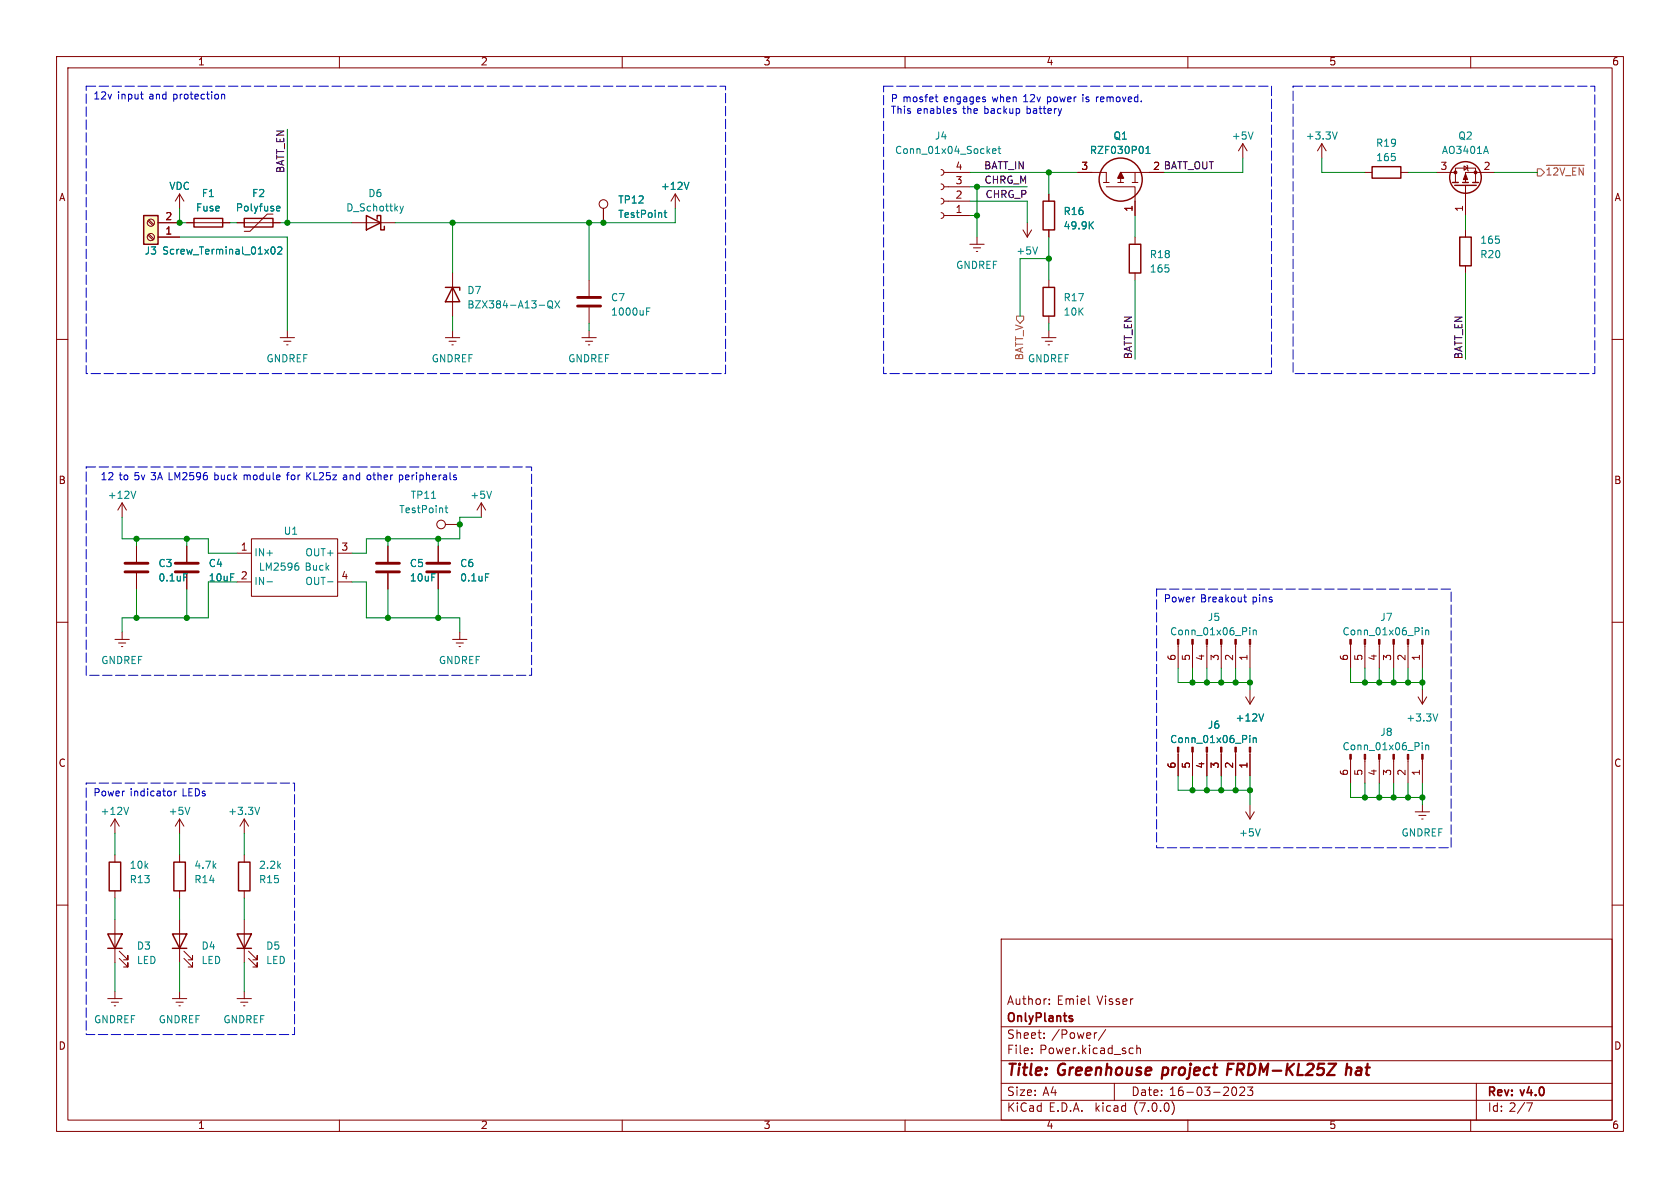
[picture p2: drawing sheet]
<svg xmlns="http://www.w3.org/2000/svg" width="297mm" height="210mm" viewBox="0 0 297 210" stroke-linecap="round" stroke-linejoin="round" font-family="sans-serif">
<g fill="none" stroke="#840000" stroke-width=".18">
<path d="M10 10h277v190h-277zM12 12h273v186h-273zM60 10v2M110 10v2M160 10v2M210 10v2M260 10v2M26.2 39l.8 .9M26.3 38.9l.9 .8M27.9 39.4h3.8M31.7 34.3v2.5M31.7 34.3l-.7 1.3"/>
<path d="M31.7 34.3l.8 1.3M33 39.4h7.6M41.9 39.4h7.6M48.3 37.8h-1.1l-3 3.1h-1M62.2 39.4h7.6M106.7 36.8v2.6M119.4 34.3l-.8 1.3M119.4 34.3v2.5M119.4 34.3l.7 1.3M166.4 30l.3 .1 .2 .4-.2 .4-.3 .1M166.4 32.5l.3 .2 .2 .3-.2 .4-.3 .1M166.4 35.1l.3 .1 .2 .4-.2 .3-.3 .2"/>
<path d="M166.4 37.6l.3 .1 .2 .4-.2 .4-.3 .1M166.9 30.5h4.5M166.9 33h4.5M166.9 35.6h4.5M166.9 38.1h4.5M181.6 39.4v2.5M185.4 34.3v1.3M190.5 30.5h5.1v1.8M195.1 32.3h1M195.6 33h5.1v5.1M197.6 32.3h1M200.2 32.3h1"/>
<path d="M200.7 30.5v1.8M205.7 30.5h-7.6v1.8M219.7 25.4l-.8 1.3M219.7 25.4v2.5M219.7 25.4l.8 1.3M233.7 25.4l-.8 1.3M233.7 25.4v2.5M233.7 25.4l.7 1.3M241.3 30.5h1.3M247.6 30.5h1.3M254 30.5h3.3M257.3 32.3v-2.6h3.6v2.6"/>
<path d="M258.8 29.3l.7 .4-.7 .4zM259.1 32.8v5.3M259.3 29.2l.2 .1v.8l.1 .1M264.2 30.5h-5.1v1.8M10 60h2M26.2 41.6l.8 .8M26.3 41.4l.9 .8M27.9 41.9h3.8M49.5 59.7h2.6M50.8 58.4v1.3M78.7 59.7h2.6M80 48.3v7.6"/>
<path d="M80 58.4v1.3M102.9 59.7h2.5M104.1 49.5v2.8M104.1 54.4v2.8M104.1 58.4v1.3M171.4 43.2h2.6M172.1 43.8h1.3M172.6 44.5h.2M172.7 41.9v1.3M180.8 40.6l.8 1.3M182.4 40.6l-.8 1.3M184.1 59.7h2.6"/>
<path d="M185.4 40.6v1.3M185.4 49.5v1.3M185.4 55.9v1.3M185.4 58.4v1.3M200.7 41.9v1.3M200.7 48.3v1.2M259.1 40.6v1.3M259.1 47v1.3M285 60h2M50.2 60.3h1.2M50.7 61h.2M79.4 60.3h1.2"/>
<path d="M79.9 61h.2M103.5 60.3h1.3M104 61h.3M184.8 60.3h1.3M185.3 61h.2M21.6 88.9v2.5M21.6 88.9l-.8 1.3M21.6 88.9l.8 1.3M24.1 96.5v2.8M33 96.5v2.8M41.9 97.8h2.5M44.4 95.3h15.3v10.1h-15.3z"/>
<path d="M59.7 97.8h2.5M68.6 96.5v2.8M77.5 96.5v2.8M78.7 92.7h2.6M85.1 88.9l-.8 1.3M85.1 88.9v2.5M85.1 88.9l.8 1.3M10 110h2M20.3 113h2.6M21 113.7h1.2M21.5 114.3h.2M21.6 111.8v1.2"/>
<path d="M24.1 101.3v2.8M33 101.3v2.8M41.9 102.9h2.5M59.7 102.9h2.5M68.6 101.3v2.8M77.5 101.3v2.8M80 113h2.5M80.6 113.7h1.3M81.2 114.3h.2M81.3 111.8v1.2M208.3 113.9v4.2M210.8 113.9v4.2"/>
<path d="M213.4 113.9v4.2M215.9 113.9v4.2M218.4 113.9v4.2M221 113.9v4.2M238.8 113.9v4.2M241.3 113.9v4.2M243.8 113.9v4.2M246.4 113.9v4.2M248.9 113.9v4.2M251.5 113.9v4.2M285 110h2M208.3 132.9v4.3"/>
<path d="M210.8 132.9v4.3M213.4 132.9v4.3M215.9 132.9v4.3M218.4 132.9v4.3M220.2 123.2l.8 1.3M221 121.9v2.6M221 132.9v4.3M221.7 123.2l-.7 1.3M238.8 134.2v4.2M241.3 134.2v4.2M243.8 134.2v4.2M246.4 134.2v4.2"/>
<path d="M248.9 134.2v4.2M250.7 123.2l.8 1.3M251.5 121.9v2.6M251.5 134.2v4.2M252.2 123.2l-.7 1.3M10 160h2M20.3 144.8l-.7 1.3M20.3 144.8v2.5M20.3 151.1v1.3M20.3 157.5v1.3M20.3 144.8l.8 1.3M31.7 144.8v2.5"/>
<path d="M31.7 151.1v1.3M31.7 157.5v1.3M31.7 144.8l-.7 1.3M31.7 144.8l.8 1.3M43.2 144.8v2.5M43.2 151.1v1.3M43.2 157.5v1.3M43.2 144.8l-.8 1.3M43.2 144.8l.7 1.3M220.2 143.5l.8 1.3M221 142.2v2.6M221.7 143.5l-.7 1.3"/>
<path d="M250.2 143.5h2.5M250.8 144.1h1.3M251.3 144.8h.3M251.5 142.2v1.3M285 160h2M19 176.5h2.6M19.7 177.2h1.3M20.2 177.8h.2M20.3 162.6v7.6M20.3 175.3v1.2M21.1 169.4l1.5 1.5v-.7v.7h-.8M21.1 168.1l1.5 1.6v-.8v.8h-.8"/>
<path d="M30.5 176.5h2.5M31.1 177.2h1.3M31.6 177.8h.3M31.7 162.6v7.6M31.7 175.3v1.2M32.5 169.4l1.5 1.5v-.7v.7h-.7M32.5 168.1l1.5 1.6v-.8v.8h-.7M41.9 176.5h2.5M42.5 177.2h1.3M43.1 177.8h.2M43.2 162.6v7.6M43.2 175.3v1.2"/>
<path d="M43.9 169.4l1.6 1.5v-.7v.7h-.8M43.9 168.1l1.6 1.6v-.8v.8h-.8M177 166h108v32h-108zM185.5 177.4v.2M185.5 176.6v.2M192.5 177.5l.2 .1M60 198v2M110 198v2M160 198v2M177 194.5h108M177 191.5h108M177 187.5h108"/>
<path d="M177 181.5h108M182.4 186.1v.2M182.4 185.3v.2M184.6 183.4v.2M184.6 182.6v.2M193.8 182.6h.1M195.5 182l-1.3 1.9M197 191.5v3M199.9 185.3h.4M200.3 186.2l-.4 .1M201 185.4l.2-.1h.3l.1 1M201 184.8v1.5"/>
<path d="M207.2 194.8a1.74 1.74 0 0 1 0 2.2M210 198v2M218 192.2h.1a.81 .81 0 0 1 .6 .6 .81 .81 0 0 1-.3 .8h-.4M219.2 192.3l.6-.1 .2 .1v.3l-.9 1.1h.9M220.5 192.2h1l-.5 .5 .4 .2v.6l-.2 .2h-.4l-.3-.2M260 198v2M261 191.5v6.5M270.9 195l-.6 1.5"/>
<circle cx="26.7" cy="39.4" r=".63"/>
<circle cx="106.7" cy="36.1" r=".76"/>
<circle cx="26.7" cy="41.9" r=".63"/>
<circle cx="78" cy="92.7" r=".76"/>
</g>
<path d="M217 189h.7M218.1 188h-1l-.2 2M238.1 188.9a.49 .49 0 0 1 .8 .1l-.1 1M238.2 188l-.3 2" fill="none" stroke="#840000" stroke-width=".4"/>
<path d="M189.4 179.6h.2M189.4 180.1l.2 .2-.2 .3" fill="none" stroke="#840000" stroke-width=".3"/>
<g fill="none" stroke="#008484" stroke-width=".18">
<path d="M49 37.2h.4M49 36.5h.3l.2 .3-.6 .1M70.7 36.5l.3 .8M71 37.3l-.3 .4M71.3 36.5l-.3 .8M117.4 37.6h.5M117.6 37.2v1.1l.3 .1M121.8 32.2l-.4 1.3M175.5 26.7l.6-.1-.1-.2-.3-.1-.2 .2v.6h.5M176.4 26.3h.5M176.6 25.9v1.1l.3 .1M192.7 39.7l.6 .8"/>
<path d="M193.3 39.2l-.7 .7M202.6 27.1h.7M202.6 26.2l.4-.3v1.2M221.5 23.3l-.4 1.3M236.4 23.3l-.4 1.3M262.7 25.9l.4 1.2M48 43.8l.2-.2a.68 .68 0 0 1 .4 .7 .68 .68 0 0 1-.4 .6l-.2-.1-.1-.4zM49.1 43.8l.5-.2 .2 .4-.8 .9h.8M96.9 53.4l.2-.2a.43 .43 0 0 1 .6 .4v.4a.42 .42 0 0 1-.4 .5 .42 .42 0 0 1-.5-.5zM97.1 54.1l.6 .5M98.1 53.2l.9 1.2M99 53.2l-.9 1.2"/>
<path d="M114.3 55h.4M114.3 54.4h.6M183.4 43.6l-.4 1.3M24 86.8l-.4 1.3M52.5 99.5h.2M78.7 89.8h.5M78.9 89.4v1.1l.3 .1M86.9 86.8l-.4 1.3M32.5 101.4h.6M47.2 102.9h1M52.6 100l.2 .3v.3l-.2 .2M57.9 102.9h1"/>
<path d="M85.8 101.4h.6M220.9 111v.1M220.9 111.4v.8M221.6 111.4v.8M221.6 111.5l.1-.1h.3l.1 .8M251.4 111v.1M251.4 111.4v.8M252 111.4v.8M252 111.5l.2-.1h.3l.1 .8M220.9 130v.1M220.9 130.4v.9M221.6 130.4v.9"/>
<path d="M221.6 130.6l.1-.2 .3 .1 .1 .8M223.4 126.2l-.4 1.3M251.4 131.3v.1M251.4 131.7v.8M252 131.7v.8M252 131.8l.2-.1 .3 .1 .1 .7M254.2 126.2l-.4 1.3M22.7 142.7l-.4 1.3M33.6 142.7l-.5 1.3M45.9 142.7l-.4 1.3M222.8 146.5l-.4 1.3"/>
</g>
<g fill="none" stroke="#840000" stroke-width=".25">
<path d="M25.4 38.1h2.5v5.1h-2.5zM34.3 38.6h5.1v1.5h-5.1zM43.2 38.6h5.1v1.5h-5.1zM64.8 38.1l2.5 1.3-2.5 1.2zM66.7 38.7v-.6h.6v2.5h.6v-.6M184.4 35.6h2v5h-2zM242.6 29.5h5v2h-5zM256.8 32.3h1M257.2 32.8h3.8M258.6 32.3h1M260.3 32.3h1.1M78.7 50.8h2.6v.5"/>
<path d="M80 50.8l1.3 2.5h-2.6zM184.4 50.8h2v5.1h-2zM199.6 43.2h2.1v5.1h-2.1zM258.1 41.9h2v5.1h-2zM19.3 152.4h2v5.1h-2zM30.7 152.4h2.1v5.1h-2.1zM42.2 152.4h2v5.1h-2zM19 165.1h2.6l-1.3 2.5zM19 167.6h2.6M30.5 165.1h2.5l-1.3 2.5zM30.5 167.6h2.5M41.9 165.1h2.5l-1.2 2.5z"/>
<path d="M41.9 167.6h2.5"/>
<circle cx="198.1" cy="31.7" r="3.8"/>
<circle cx="259.1" cy="31.4" r="2.79"/>
</g>
<path d="M102.1 54.1h4.1M102.1 52.6h4.1M22.1 99.6h4.1M31 99.6h4.1M66.5 99.6h4.1M75.4 99.6h4.1M22.1 101.1h4.1M31 101.1h4.1M66.5 101.1h4.1M75.4 101.1h4.1" fill="none" stroke="#840000" stroke-width=".51"/>
<g fill="#840000" stroke="#840000" stroke-width=".18">
<path d="M238.6 133.4h.3v.8h-.3z"/>
<path d="M241.2 133.4h.2v.8h-.2z"/>
<path d="M243.7 133.4h.3v.8h-.3z"/>
<path d="M246.3 133.4h.2v.8h-.2z"/>
<path d="M248.8 133.4h.2v.8h-.2z"/>
<path d="M251.3 133.4h.3v.8h-.3z"/>
<path d="M208.2 132.1h.2v.8h-.2z"/>
<path d="M210.7 132.1h.2v.8h-.2z"/>
<path d="M213.2 132.1h.3v.8h-.3z"/>
<path d="M215.8 132.1h.2v.8h-.2z"/>
<path d="M218.3 132.1h.3v.8h-.3z"/>
<path d="M220.9 132.1h.2v.8h-.2z"/>
<path d="M238.6 113h.3v.9h-.3z"/>
<path d="M241.2 113h.2v.9h-.2z"/>
<path d="M243.7 113h.3v.9h-.3z"/>
<path d="M246.3 113h.2v.9h-.2z"/>
<path d="M248.8 113h.2v.9h-.2z"/>
<path d="M251.3 113h.3v.9h-.3z"/>
<path d="M259.1 30.7l.4 1.1h-.8z"/>
<path d="M208.2 113h.2v.9h-.2z"/>
<path d="M210.7 113h.2v.9h-.2z"/>
<path d="M213.2 113h.3v.9h-.3z"/>
<path d="M215.8 113h.2v.9h-.2z"/>
<path d="M218.3 113h.3v.9h-.3z"/>
<path d="M220.9 113h.2v.9h-.2z"/>
<circle cx="260.9" cy="30.5" r=".25"/>
<circle cx="257.3" cy="30.5" r=".25"/>
</g>
<path d="M198.1 30.5l.5 1h-1z" fill="#840000" stroke="#840000" stroke-width=".25"/>
<path d="M25.4 38.1h2.5v5.1h-2.5z" fill="#ffffc2" stroke="#ffffc2" stroke-width=".18"/>
<path d="M271.8 29.8h.6l.6 .7-.6 .6h-.6zM273.4 29.2h6.7M273.5 30l.3-.3v1.2M274.7 29.8l.5-.1 .2 .3M275.8 29.7l.4 1.2 .4-1.2M278.6 29.7h-.6v1.2M279.9 29.7v1.2l-.7-1.2v1.2M179.7 55.9h1.3v.6l-.7 .7-.6-.7z" fill="none" stroke="#848400" stroke-width=".18"/>
<g fill="none" stroke="#0000c2" stroke-width=".18">
<path d="M24.8 16.7h.5M25.2 17.5h.1M39.2 16.8l.2-.1h.3v.8M39.2 16.7v.8M165.3 17.1h.5M165.5 17.8l.3 .2M168.7 19.6l.3 .1 .1 .2-.2 .1h-.3M191.4 16.7v.1M193.8 17.1v.9M194 17.2l-.2 .2M50.6 84h.5M54.2 83.5v1.3"/>
<path d="M54.4 84.1l.6 .7M55 83.5l-.8 .8M61.1 84h-.4M61.2 84.3h-.3l-.2 .2v.3h.5M65 84h.4M65 84.8h.4M70.6 84h.4l.2 .2M70.6 84v1.2M71.2 84.6l-.2 .2h-.4M219.9 105.6h.5M220 105.1v1.1l.4 .2M30.8 139.8v.9"/>
<path d="M31.2 139.8l-.4 .3"/>
</g>
<path d="M15.2 15.2h113.1v50.8h-113.1v-50.8M156.2 15.2h68.6v50.8h-68.6v-50.8M228.6 15.2h53.3v50.8h-53.3v-50.8M15.2 82.6h78.8v36.8h-78.8v-36.8M204.5 104.1h52v45.8h-52v-45.8M15.2 138.4h36.9v44.5h-36.9v-44.5" fill="none" stroke="#0000c2" stroke-width=".18" stroke-dasharray="1.7 .6"/>
<g fill="none" stroke="#008400" stroke-width=".18">
<path d="M31.7 36.8v2.6h1.3M40.6 39.4h1.3M49.5 39.4h12.7M50.8 22.9v16.5M80 39.4v8.9M104.1 39.4v10.1M119.4 36.8v2.6h-49.6M171.4 33h10.2M171.4 30.5h19.1M171.4 35.6h10.2v3.8M171.4 38.1h1.3M172.7 33v8.9"/>
<path d="M185.4 30.5v3.8M200.7 38.1v3.8M219.7 27.9v2.6h-14M233.7 27.9v2.6h7.6M248.9 30.5h5.1M259.1 38.1v2.5M264.2 30.5h7.6M31.7 41.9h19.1v16.5M80 55.9v2.5M104.1 57.2v1.2M185.4 41.9v7.6M185.4 57.2v1.2"/>
<path d="M185.4 45.7h-5.1v10.2M200.7 49.5v14M259.1 48.3v15.2M21.6 91.4v3.9h15.2v2.5h5.1M24.1 95.3v1.2M33 95.3v1.2M68.6 95.3v1.2M77.5 95.3v1.2M85.1 91.4h-3.8v3.9h-16.5v2.5h-2.6M24.1 104.1v5.1M33 104.1v5.1M41.9 102.9h-5.1v6.3h-15.2v2.6"/>
<path d="M62.2 102.9h2.6v6.3h16.5v2.6M68.6 104.1v5.1M77.5 104.1v5.1M208.3 118.1v2.6h12.7M210.8 118.1v2.6M213.4 118.1v2.6M215.9 118.1v2.6M218.4 118.1v2.6M221 118.1v3.8M238.8 118.1v2.6h12.7M241.3 118.1v2.6M243.8 118.1v2.6"/>
<path d="M246.4 118.1v2.6M248.9 118.1v2.6M251.5 118.1v3.8M208.3 137.2v2.5h12.7M210.8 137.2v2.5M213.4 137.2v2.5M215.9 137.2v2.5M218.4 137.2v2.5M221 137.2v5M238.8 138.4v2.6h12.7M241.3 138.4v2.6M243.8 138.4v2.6"/>
<path d="M246.4 138.4v2.6M248.9 138.4v2.6M251.5 138.4v3.8M20.3 147.3v3.8M20.3 158.8v3.8M31.7 147.3v3.8M31.7 158.8v3.8M43.2 147.3v3.8M43.2 158.8v3.8M20.3 170.2v5.1M31.7 170.2v5.1M43.2 170.2v5.1"/>
</g>
<g fill="#008400" stroke="#008400" stroke-width=".18">
<circle cx="24.1" cy="109.2" r=".46"/>
<circle cx="33" cy="109.2" r=".46"/>
<circle cx="221" cy="139.7" r=".46"/>
<circle cx="215.9" cy="139.7" r=".46"/>
<circle cx="213.4" cy="139.7" r=".46"/>
<circle cx="210.8" cy="139.7" r=".46"/>
<circle cx="218.4" cy="139.7" r=".46"/>
<circle cx="210.8" cy="120.7" r=".46"/>
<circle cx="213.4" cy="120.7" r=".46"/>
<circle cx="218.4" cy="120.7" r=".46"/>
<circle cx="215.9" cy="120.7" r=".46"/>
<circle cx="248.9" cy="120.7" r=".46"/>
<circle cx="251.5" cy="120.7" r=".46"/>
<circle cx="246.4" cy="120.7" r=".46"/>
<circle cx="221" cy="120.7" r=".46"/>
<circle cx="243.8" cy="120.7" r=".46"/>
<circle cx="241.3" cy="120.7" r=".46"/>
<circle cx="80" cy="39.4" r=".46"/>
<circle cx="104.1" cy="39.4" r=".46"/>
<circle cx="185.4" cy="45.7" r=".46"/>
<circle cx="77.5" cy="109.2" r=".46"/>
<circle cx="172.7" cy="33" r=".46"/>
<circle cx="185.4" cy="30.5" r=".46"/>
<circle cx="106.7" cy="39.4" r=".46"/>
<circle cx="172.7" cy="38.1" r=".46"/>
<circle cx="77.5" cy="95.3" r=".46"/>
<circle cx="81.3" cy="92.7" r=".46"/>
<circle cx="24.1" cy="95.3" r=".46"/>
<circle cx="33" cy="95.3" r=".46"/>
<circle cx="68.6" cy="95.3" r=".46"/>
<circle cx="68.6" cy="109.2" r=".46"/>
<circle cx="31.7" cy="39.4" r=".46"/>
<circle cx="50.8" cy="39.4" r=".46"/>
<circle cx="248.9" cy="141" r=".46"/>
<circle cx="243.8" cy="141" r=".46"/>
<circle cx="241.3" cy="141" r=".46"/>
<circle cx="246.4" cy="141" r=".46"/>
<circle cx="251.5" cy="141" r=".46"/>
</g>
<g font-size="2.8" fill="#840000">
<text x="178" y="190.8">Title:</text>
<text x="187.1" y="190.8">Greenhouse</text>
<text x="206.2" y="190.8">project</text>
<text x="218.2" y="190.8">FRDM-KL25Z</text>
<text x="239.8" y="190.8">hat</text>
</g>
<g font-size="2.1" fill="#840000">
<text x="178" y="177.9">Author:</text>
<text x="186.8" y="177.9">Emiel</text>
<text x="194" y="177.9">Visser</text>
<text x="178" y="183.9">Sheet:</text>
<text x="178" y="181.1">OnlyPlants</text>
<text x="185.9" y="183.9">/Power/</text>
<text x="178" y="186.6">File:</text>
<text x="183.8" y="186.6">Power.kicad_sch</text>
<text x="178" y="196.8">KiCad</text>
<text x="178" y="194">Size:</text>
<text x="184.3" y="194">A4</text>
<text x="185.4" y="196.8">E.D.A.</text>
<text x="193.7" y="196.8">kicad</text>
<text x="200" y="194">Date:</text>
<text x="200.6" y="196.8">(7.0.0)</text>
<text x="206.7" y="194">16-03-2023</text>
<text x="263" y="194.2">Rev:</text>
<text x="263" y="196.8">Id: 2/7</text>
<text x="269" y="194.2">v4.0</text>
</g>
<g font-size="1.8" fill="#840000">
<text x="35" y="11.8">1</text>
<text x="85" y="11.8">2</text>
<text x="135" y="11.8">3</text>
<text x="185" y="11.8">4</text>
<text x="235" y="11.8">5</text>
<text x="285" y="11.8">6</text>
<text x="10.4" y="35.8">A</text>
<text x="168.9" y="35.3">2</text>
<text x="168.9" y="32.8">3</text>
<text x="168.9" y="30.2">4</text>
<text x="191.1" y="30.2">3</text>
<text x="203.8" y="30.2">2</text>
<text x="254.6" y="30.2">3</text>
<text x="262.2" y="30.2">2</text>
<text x="285.4" y="35.8">A</text>
<text x="29.2" y="41.7">1</text>
<text x="29.2" y="39.1">2</text>
<text x="168.9" y="37.8">1</text>
<text x="200.4" y="37.5" transform="rotate(-90 200.4 37.5)">1</text>
<text x="258.8" y="37.5" transform="rotate(-90 258.8 37.5)">1</text>
<text x="10.3" y="85.8">B</text>
<text x="285.3" y="85.8">B</text>
<text x="42.5" y="97.5">1</text>
<text x="60.3" y="97.5">3</text>
<text x="42.5" y="102.6">2</text>
<text x="60.3" y="102.6">4</text>
<text x="208" y="116.9" transform="rotate(-90 208 116.9)">6</text>
<text x="210.6" y="116.9" transform="rotate(-90 210.6 116.9)">5</text>
<text x="213.1" y="116.9" transform="rotate(-90 213.1 116.9)">4</text>
<text x="215.6" y="116.9" transform="rotate(-90 215.6 116.9)">3</text>
<text x="218.2" y="116.9" transform="rotate(-90 218.2 116.9)">2</text>
<text x="220.7" y="116.9" transform="rotate(-90 220.7 116.9)">1</text>
<text x="238.5" y="116.9" transform="rotate(-90 238.5 116.9)">6</text>
<text x="241" y="116.9" transform="rotate(-90 241 116.9)">5</text>
<text x="243.6" y="116.9" transform="rotate(-90 243.6 116.9)">4</text>
<text x="246.1" y="116.9" transform="rotate(-90 246.1 116.9)">3</text>
<text x="248.7" y="116.9" transform="rotate(-90 248.7 116.9)">2</text>
<text x="251.2" y="116.9" transform="rotate(-90 251.2 116.9)">1</text>
<text x="10.3" y="135.8">C</text>
<text x="208" y="135.9" transform="rotate(-90 208 135.9)">6</text>
<text x="210.6" y="135.9" transform="rotate(-90 210.6 135.9)">5</text>
<text x="213.1" y="135.9" transform="rotate(-90 213.1 135.9)">4</text>
<text x="215.6" y="135.9" transform="rotate(-90 215.6 135.9)">3</text>
<text x="218.2" y="135.9" transform="rotate(-90 218.2 135.9)">2</text>
<text x="220.7" y="135.9" transform="rotate(-90 220.7 135.9)">1</text>
<text x="238.5" y="137.2" transform="rotate(-90 238.5 137.2)">6</text>
<text x="241" y="137.2" transform="rotate(-90 241 137.2)">5</text>
<text x="243.6" y="137.2" transform="rotate(-90 243.6 137.2)">4</text>
<text x="246.1" y="137.2" transform="rotate(-90 246.1 137.2)">3</text>
<text x="248.7" y="137.2" transform="rotate(-90 248.7 137.2)">2</text>
<text x="251.2" y="137.2" transform="rotate(-90 251.2 137.2)">1</text>
<text x="285.3" y="135.8">C</text>
<text x="10.3" y="185.8">D</text>
<text x="285.3" y="185.8">D</text>
<text x="35" y="199.8">1</text>
<text x="85" y="199.8">2</text>
<text x="135" y="199.8">3</text>
<text x="185" y="199.8">4</text>
<text x="235" y="199.8">5</text>
<text x="285" y="199.8">6</text>
</g>
<g font-size="1.8" fill="#0000c2">
<text x="16.5" y="17.8">12v</text>
<text x="20.8" y="17.8">input</text>
<text x="26.5" y="17.8">and</text>
<text x="30.8" y="17.8">protection</text>
<text x="157.5" y="18.3">P mosfet</text>
<text x="157.5" y="20.3">This</text>
<text x="162.1" y="20.3">enables</text>
<text x="166.9" y="18.3">engages</text>
<text x="170.3" y="20.3">the</text>
<text x="174.2" y="20.3">backup</text>
<text x="175.6" y="18.3">when</text>
<text x="181.2" y="18.3">12v</text>
<text x="181.8" y="20.3">battery</text>
<text x="185.5" y="18.3">power</text>
<text x="191.9" y="18.3">is</text>
<text x="194.4" y="18.3">removed.</text>
<text x="17.8" y="85.1">12</text>
<text x="21.1" y="85.1">to</text>
<text x="23.9" y="85.1">5v 3A LM2596</text>
<text x="38.3" y="85.1">buck</text>
<text x="43.6" y="85.1">module</text>
<text x="51.4" y="85.1">for</text>
<text x="54.9" y="85.1">KL25z</text>
<text x="61.6" y="85.1">and</text>
<text x="65.9" y="85.1">other</text>
<text x="71.7" y="85.1">peripherals</text>
<text x="205.7" y="106.7">Power</text>
<text x="212.3" y="106.7">Breakout</text>
<text x="221.5" y="106.7">pins</text>
<text x="16.5" y="141">Power</text>
<text x="23" y="141">indicator</text>
<text x="32.3" y="141">LEDs</text>
</g>
<g font-size="1.8" fill="#008484">
<text x="158.2" y="27.5">Conn_01x04_Socket</text>
<text x="165.2" y="25">J4</text>
<text x="192.6" y="27.5">RZF030P01</text>
<text x="196.8" y="25">Q1</text>
<text x="217.7" y="25">+5V</text>
<text x="230.8" y="25">+3.3V</text>
<text x="243.2" y="26.2">R19</text>
<text x="243.2" y="28.8">165</text>
<text x="254.8" y="27.5">AO3401A</text>
<text x="257.7" y="25">Q2</text>
<text x="29.9" y="33.8">VDC</text>
<text x="35.6" y="35.1">F1</text>
<text x="44.5" y="35.1">F2</text>
<text x="65.1" y="35.1">D6</text>
<text x="116.8" y="33.8">+12V</text>
<text x="34.6" y="37.7">Fuse</text>
<text x="41.6" y="37.7">Polyfuse</text>
<text x="61.2" y="37.7">D_Schottky</text>
<text x="109.2" y="36.3">TP12</text>
<text x="109.2" y="38.8">TestPoint</text>
<text x="188" y="38.3">R16</text>
<text x="188" y="40.8">49.9K</text>
<text x="25.5" y="45.3">J3 Screw_Terminal_01x02</text>
<text x="169" y="47.8">GNDREF</text>
<text x="179.6" y="45.3">+5V</text>
<text x="203.2" y="45.9">R18</text>
<text x="261.6" y="45.9">R20</text>
<text x="261.6" y="43.4">165</text>
<text x="82.6" y="52.3">D7</text>
<text x="108" y="53.5">C7</text>
<text x="188" y="53.5">R17</text>
<text x="203.2" y="48.5">165</text>
<text x="82.6" y="54.8">BZX384-A13-QX</text>
<text x="108" y="56.1">1000uF</text>
<text x="188" y="56.1">10K</text>
<text x="47" y="64.3">GNDREF</text>
<text x="76.3" y="64.3">GNDREF</text>
<text x="100.4" y="64.3">GNDREF</text>
<text x="181.7" y="64.3">GNDREF</text>
<text x="19" y="88.5">+12V</text>
<text x="72.5" y="88.5">TP11</text>
<text x="83.1" y="88.5">+5V</text>
<text x="50.1" y="94.8">U1</text>
<text x="70.5" y="91">TestPoint</text>
<text x="27.9" y="100.5">C3</text>
<text x="36.8" y="100.5">C4</text>
<text x="45" y="98.6">IN+</text>
<text x="45.7" y="101.2">LM2596</text>
<text x="53.9" y="98.6">OUT+</text>
<text x="53.9" y="101.2">Buck</text>
<text x="72.4" y="100.5">C5</text>
<text x="81.3" y="100.5">C6</text>
<text x="27.9" y="103.1">0.1uF</text>
<text x="36.8" y="103.1">10uF</text>
<text x="45" y="103.7">IN-</text>
<text x="53.9" y="103.7">OUT-</text>
<text x="72.4" y="103.1">10uF</text>
<text x="81.3" y="103.1">0.1uF</text>
<text x="206.8" y="112.6">Conn_01x06_Pin</text>
<text x="213.5" y="110">J5</text>
<text x="237.3" y="112.6">Conn_01x06_Pin</text>
<text x="244" y="110">J7</text>
<text x="17.8" y="117.7">GNDREF</text>
<text x="77.5" y="117.7">GNDREF</text>
<text x="206.8" y="131.6">Conn_01x06_Pin</text>
<text x="213.5" y="129.1">J6</text>
<text x="218.4" y="127.8">+12V</text>
<text x="244" y="130.4">J8</text>
<text x="248.6" y="127.8">+3.3V</text>
<text x="237.3" y="132.9">Conn_01x06_Pin</text>
<text x="17.7" y="144.3">+12V</text>
<text x="29.8" y="144.3">+5V</text>
<text x="40.3" y="144.3">+3.3V</text>
<text x="219" y="148.1">+5V</text>
<text x="247.7" y="148.1">GNDREF</text>
<text x="22.9" y="153.9">10k</text>
<text x="34.3" y="153.9">4.7k</text>
<text x="45.7" y="153.9">2.2k</text>
<text x="22.9" y="156.4">R13</text>
<text x="34.3" y="156.4">R14</text>
<text x="45.7" y="156.4">R15</text>
<text x="24.1" y="168.1">D3</text>
<text x="24.1" y="170.7">LED</text>
<text x="35.6" y="168.1">D4</text>
<text x="35.6" y="170.7">LED</text>
<text x="47" y="168.1">D5</text>
<text x="47" y="170.7">LED</text>
<text x="16.6" y="181.2">GNDREF</text>
<text x="28" y="181.2">GNDREF</text>
<text x="39.4" y="181.2">GNDREF</text>
</g>
<g font-size="1.8">
<text x="50.5" y="30.7" transform="rotate(-90 50.5 30.7)">BATT_EN</text>
<text x="173.9" y="32.7">CHRG_M</text>
<text x="174" y="30.1">BATT_IN</text>
<text x="174.1" y="35.2">CHRG_P</text>
<text x="203.8" y="30.2">2 BATT_OUT</text>
<text x="200.3" y="63.5" transform="rotate(-90 200.3 63.5)">BATT_EN</text>
<text x="258.7" y="63.5" transform="rotate(-90 258.7 63.5)">BATT_EN</text>
</g>
<g font-size="1.8" fill="#848400">
<text x="273.2" y="31.9">~{12V_EN}</text>
<text x="181.2" y="63.8" transform="rotate(-90 181.2 63.8)">BATT_V</text>
</g>
</svg>
